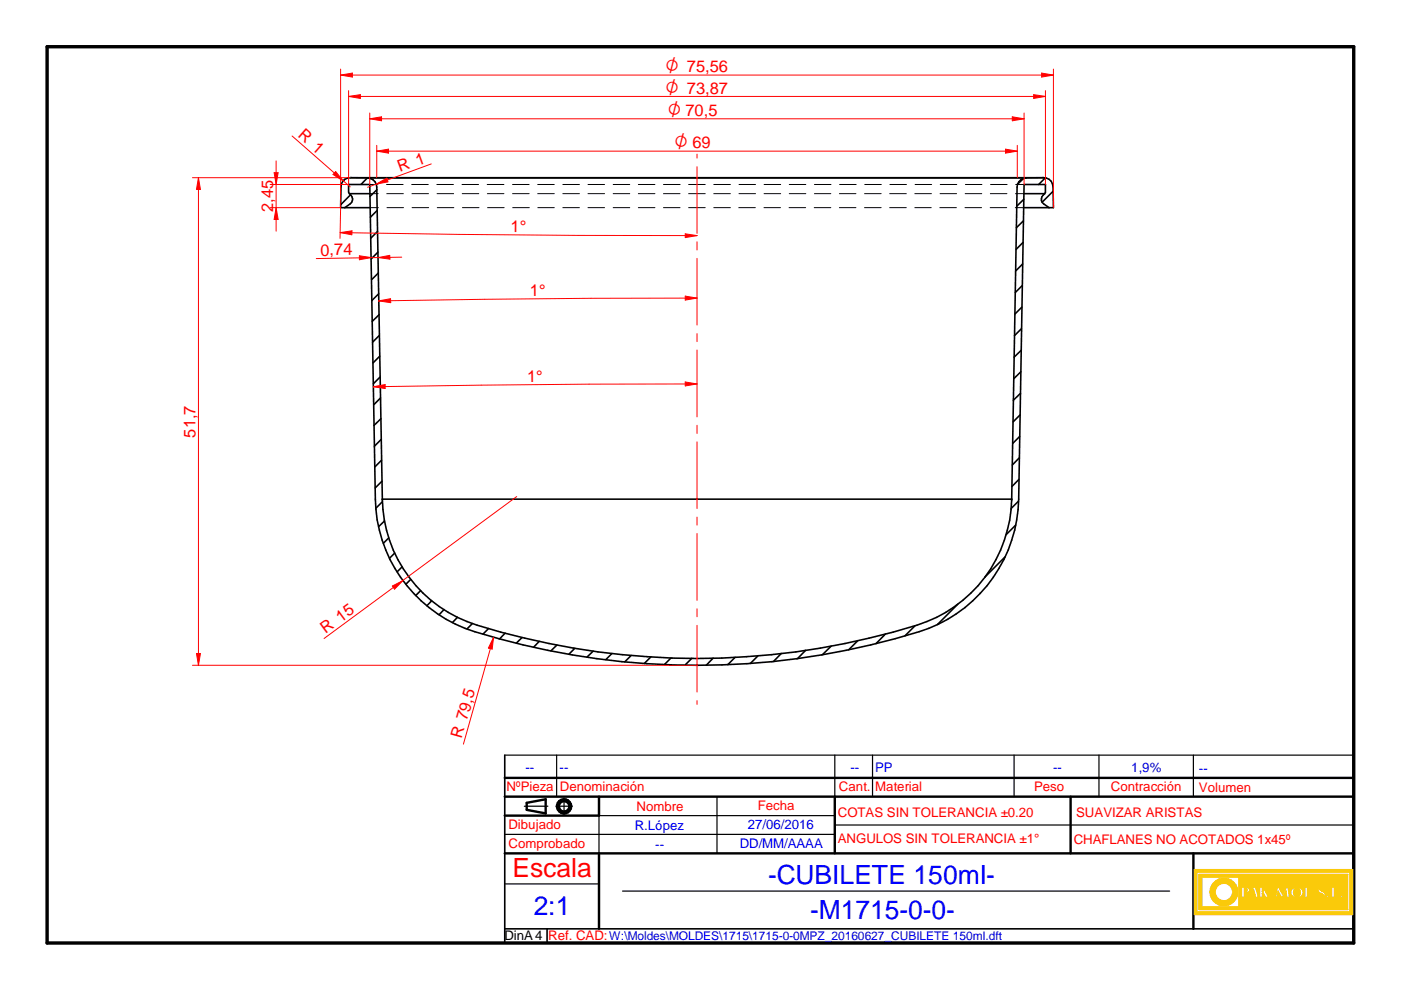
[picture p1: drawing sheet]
<svg xmlns="http://www.w3.org/2000/svg" width="297mm" height="210mm" viewBox="0 0 297 210" stroke-linecap="round" stroke-linejoin="round" font-family="sans-serif">
<path d="M10 9.9h277v190h-277z" fill="none" stroke="#000" stroke-width=".72"/>
<g fill="none" stroke="#000" stroke-width=".51">
<path d="M107 172.9h20M107 164.9h180M107 168.9h180M111.7 170.2v1.5M115.7 169.5v3M227 168.9v12M107 180.9h180M253 180.9v16"/>
<circle cx="119.6" cy="171" r="1.51"/>
<circle cx="119.6" cy="171" r="1.13"/>
</g>
<path d="M107 160.1v39.8h180v-39.8M107 196.9h180M116 196.9v3" fill="none" stroke="#000" stroke-width=".34"/>
<g fill="none" stroke="#000" stroke-width=".25">
<path d="M107 176.9h70M111.2 170.9h5M117.9 170.9h3.4M118 160.1v8.8M119.6 169.2v3.5M127 172.9v8M152 168.9v12M185 160.1v8.8M215 160.1v8.8M233 160.1v8.8M253 160.1v8.8M107 187.4h20"/>
<path d="M132 188.9h116"/>
</g>
<g fill="#faca0a">
<path d="M253.2 184.4v9.5h33.6v-9.5zM253.7 184.9h32.5v8.5h-32.5z" fill-rule="evenodd"/>
<path d="M254.3 185.4v7.4h31.4v-7.4zM281.1 190a.3 .3 0 0 1 .6 0 .3 .3 0 0 1-.6 0zM282.3 188.1h.7v2h.9v.2h-1.6zM284.1 190a.3 .3 0 0 1 .6 0 .3 .3 0 0 1-.6 0zM254.8 185.9h7.9v6.4h-7.9zM263.2 188.1h1.2a.67 .67 0 0 1 .6 .8 .67 .67 0 0 1-.8 .5h-.3v.9h-.7zM265.6 188.1h.6l.7 2.2h-.7l-.1-.5h-.7l-.1 .5h-.3zM267 188.1h.7v1l.8-1h.3l-.6 .7 .8 1.5h-.7l-.5-1-.1 .1v.9h-.7zM269.2 189h.8v.3h-.8zM270.8 188.1h.3l.8 1.5 .9-1.5h.3l.3 2.2h-.6l-.1-1.4-.8 1.4h-.3l-.6-1.3-.2 1.3h-.4zM273.9 188.4a1.3 1.3 0 0 1 1.8-.2 1.3 1.3 0 0 1 .3 1.8 1.35 1.35 0 0 1-1.6 .3 1.35 1.35 0 0 1-.7-1.5zM276.6 188.1h.6v2h1v.2h-1.6zM279.5 188.3a.77 .77 0 0 1 .8-.3 .77 .77 0 0 1 .6 .7l-.3 .1a.39 .39 0 0 0-.3-.6 .39 .39 0 0 0-.4 .4l.1 .1a.98 .98 0 0 1 .9 1.3 .81 .81 0 0 1-.9 .4 .81 .81 0 0 1-.6-.8l.3-.1v.4l.2 .2a.39 .39 0 0 0 .4 0 .39 .39 0 0 0 .2-.4l-.1-.1a.91 .91 0 0 1-.9-1.3z" fill-rule="evenodd"/>
</g>
<path d="M263.2 188.1h1.2a.67 .67 0 0 1 .6 .8 .67 .67 0 0 1-.8 .5h-.3v.9h-.7zM265.6 188.1h.6l.7 2.2h-.7l-.1-.5h-.7l-.1 .5h-.3zM267 188.1h.7v1l.8-1h.3l-.6 .7 .8 1.5h-.7l-.5-1-.1 .1v.9h-.7zM270.8 188.1h.3l.8 1.5 .9-1.5h.3l.3 2.2h-.6l-.1-1.4-.8 1.4h-.3l-.6-1.3-.2 1.3h-.4zM273.9 188.4a1.3 1.3 0 0 1 1.8-.2 1.3 1.3 0 0 1 .3 1.8 1.35 1.35 0 0 1-1.6 .3 1.35 1.35 0 0 1-.7-1.5zM280.2 188l-.5 .2-.3 .5" fill="none" stroke="#faca0a" stroke-width=".34"/>
<circle cx="280.2" cy="188" r=".17" fill="#faca0a"/>
<path d="M280.2 188l.5 .2 .2 .4-.3 .2-.1-.5h-.5l-.1 .3 .3 .2" fill="none" stroke="#faca0a" stroke-width=".34"/>
<circle cx="280.2" cy="188.8" r=".17" fill="#faca0a"/>
<path d="M280.2 188.8a.77 .77 0 0 1 .7 .5 .77 .77 0 0 1-.1 .8" fill="none" stroke="#faca0a" stroke-width=".34"/>
<circle cx="280.8" cy="190.2" r=".17" fill="#faca0a"/>
<path d="M279.7 189.7v-.2l-.3 .1a.81 .81 0 0 0 .5 .7 .81 .81 0 0 0 .9-.1" fill="none" stroke="#faca0a" stroke-width=".34"/>
<circle cx="279.7" cy="189.7" r=".17" fill="#faca0a"/>
<path d="M279.7 189.7l.1 .3 .3 .2" fill="none" stroke="#faca0a" stroke-width=".34"/>
<circle cx="280.2" cy="190.2" r=".17" fill="#faca0a"/>
<path d="M280.5 189.9l-.3 .3" fill="none" stroke="#faca0a" stroke-width=".34"/>
<circle cx="280.5" cy="189.9" r=".17" fill="#faca0a"/>
<path d="M279.4 188.7a1.43 1.43 0 0 0 1.1 1v.2" fill="none" stroke="#faca0a" stroke-width=".34"/>
<path d="M257.3 187.2a2.89 2.89 0 0 1 3.1-.8 2.89 2.89 0 0 1 2 2.6h-1a1.91 1.91 0 0 0-2.9-1.5 1.91 1.91 0 0 0 0 3.3 1.91 1.91 0 0 0 2.9-1.5h1a2.89 2.89 0 0 1-4 2.5 2.89 2.89 0 0 1-1.1-4.6z" fill-rule="evenodd" fill="#faca0a"/>
<path d="M257.3 187.2a2.89 2.89 0 0 1 3.1-.8 2.89 2.89 0 0 1 2 2.6h-1a1.91 1.91 0 0 0-2.9-1.5 1.91 1.91 0 0 0 0 3.3 1.91 1.91 0 0 0 2.9-1.5h1a2.89 2.89 0 0 1-4 2.5 2.89 2.89 0 0 1-1.1-4.6z" fill="none" stroke="#faca0a" stroke-width=".34"/>
<path d="M263.9 188.3a.45 .45 0 0 1 .5 .4 .45 .45 0 0 1-.5 .5z" fill-rule="evenodd" fill="#faca0a"/>
<path d="M263.9 188.3l.3 .1 .2 .3-.1 .4-.3 .1h-.1z" fill="none" stroke="#faca0a" stroke-width=".34"/>
<path d="M265.7 188.6l.3 1h-.5z" fill="#faca0a"/>
<path d="M265.7 188.6l.3 1h-.5z" fill="none" stroke="#faca0a" stroke-width=".34"/>
<path d="M274.4 188.6l.3-.3a.91 .91 0 0 1 1 .6 .91 .91 0 0 1-.3 1.1l-.3 .2a.96 .96 0 0 1-.7-1.6z" fill-rule="evenodd" fill="#faca0a"/>
<g fill="none" stroke="#faca0a" stroke-width=".34">
<path d="M253.2 184.4h33.6v9.5h-33.6zM253.7 184.9h32.5v8.5h-32.5zM254.3 185.4h31.4v7.4h-31.4zM254.8 185.9h7.9v6.4h-7.9zM269.2 189h.8v.3h-.8zM274.4 188.6l.3-.3a.91 .91 0 0 1 1 .6 .91 .91 0 0 1-.3 1.1l-.3 .2a.96 .96 0 0 1-.7-1.6zM276.6 188.1h.6v2h1v.2h-1.6zM282.3 188.1h.7v2h.9v.2h-1.6z"/>
<circle cx="281.4" cy="190" r=".3"/>
<circle cx="284.4" cy="190" r=".3"/>
</g>
<path d="M107 160.1h180M127 172.9h50M177 160.1v8.8M177 174.9h110" fill="none" stroke="#000" stroke-width=".25"/>
<path d="M111.7 171.7l4 .8M115.7 169.5l-4 .7M127 168.9v4M177 168.9v12M127 180.9v16" fill="none" stroke="#000" stroke-width=".51"/>
<g fill="none" stroke="#000" stroke-width=".34">
<path d="M72.9 38.2l-.2 .3M74.2 37.7h147.1M77.9 37.7l-1.4 1.4M77.9 37.7h139.7M77.9 37.7h-3.6a1.89 1.89 0 0 0-2 1.9l-.1 4.4h6.3M77.9 37.7a1.97 1.97 0 0 1 2 2l1.2 66.1M215.7 39.1l-1.2 66.7M217 37.8l-1.3 1.3M217 37.8l-.6 .3-.7 1M217.6 37.7l-.6 .1M221.3 37.7a1.94 1.94 0 0 1 2 1.9v4.4h-6.3M221.3 37.7h-3.7"/>
<path d="M221.6 37.7l-1.4 1.4M74.1 41.1h4.3M74.1 41.1l-.2-.3v-1.7h4.5l1.2 66.7a30 30 0 0 0 21.1 28.1 158.9 158.9 0 0 0 96.2-.7 30.1 30.1 0 0 0 19.1-27.4l1.1-66.7h4.6v1.7l-.2 .3M74.1 41.1a1.29 1.29 0 0 1 .1 2.1l-1.1 .8M74.3 41.3l-2.1 2.1M79.9 40.2l-1.5 1.5M80 44.6l-1.5 1.5M80 49.1l-1.4 1.4M80.1 53.5l-1.4 1.4M80.2 57.9l-1.4 1.4M216.8 56l-1.5 1.4M216.9 51.4l-1.5 1.5"/>
<path d="M217 46.8l-1.5 1.5M217.1 42.2l-1.5 1.5M217.1 41.1h4.4M221.5 41.1a1.32 1.32 0 0 0-.2 2.1l1.1 .8M223.3 40.6l-2.3 2.2M80.3 62.3l-1.4 1.4M80.4 66.7l-1.5 1.5M80.4 71.1l-1.4 1.5M80.5 75.5l-1.4 1.5M80.6 79.9l-1.4 1.5M216.4 78.8l-1.5 1.5M216.5 74.3l-1.5 1.4"/>
<path d="M216.6 69.7l-1.5 1.5M216.7 65.1l-1.5 1.5M216.7 60.5l-1.4 1.5M80.7 84.4l-1.5 1.4M80.8 88.8l-1.5 1.4M80.8 93.2l-1.4 1.4M80.9 97.6l-1.4 1.4M216.1 97.1l-1.5 1.5M216.2 92.5l-1.5 1.5M216.3 88l-1.5 1.5M216.4 83.4l-1.6 1.5M81 102l-1.5 1.5"/>
<path d="M81.1 106.4l-1.4 1.4M81.1 105.8h133.4M81.1 105.8a28.5 28.5 0 0 0 15.9 25.1M81.5 110.4l-1.2 1.3M82.4 114l-1.1 1.2M83.7 117.3l-1.1 1.1M213.1 118.1l-4.2 4.2M214.5 105.8a28.5 28.5 0 0 1-20.1 26.7 156.6 156.6 0 0 1-95.4-.7l-2-.9M215.3 111.3l-2 2.1M215.9 106.3l-1.5 1.5M216 101.6l-1.5 1.6M85.3 120.2l-1.1 1"/>
<path d="M87.1 122.9l-1 1M89.2 125.2l-1.1 1.1M91.5 127.4l-1 1M94.1 129.2l-1 1.1M97 130.9l-1.1 1.1M100.2 132.2l-1.2 1.1M103.6 133.3l-1.2 1.2M107.1 134.2l-1.2 1.3M110.7 135.2l-1.2 1.2M114.3 136l-1.2 1.2M118.1 136.8l-1.3 1.2M121.9 137.5l-1.3 1.2"/>
<path d="M125.8 138l-1.3 1.3M129.7 138.6l-1.3 1.3M133.8 139l-1.3 1.3M138 139.3l-1.4 1.4M142.3 139.5l-1.4 1.4M146.7 139.6l-1.5 1.4M151.2 139.5l-1.5 1.6M155.9 139.4l-1.6 1.5M160.7 139.1l-1.6 1.6M165.6 138.6l-1.6 1.7M170.8 137.9l-1.7 1.8M176.2 137l-1.8 1.8"/>
<path d="M181.9 135.8l-2 2M187.7 134.4l-2 2.1M194 132.7l-2.1 2.1M203.1 128.1l-4.3 4.3"/>
</g>
<g fill="none" stroke="#000" stroke-width=".21">
<path d="M78.4 39.1h1.7M82 39.1h3.5M87.3 39.1h3.5M92.6 39.1h3.5M98 39.1h3.5M103.3 39.1h3.5M108.7 39.1h3.5M114 39.1h3.5M119.3 39.1h3.5M124.7 39.1h3.5M130 39.1h3.5M135.3 39.1h3.5"/>
<path d="M140.7 39.1h3.5M146 39.1h3.5M151.3 39.1h3.6M156.7 39.1h3.5M162 39.1h3.5M167.3 39.1h3.6M172.7 39.1h3.5M178 39.1h3.5M183.3 39.1h3.6M188.7 39.1h3.5M194 39.1h3.5M199.3 39.1h3.6"/>
<path d="M204.7 39.1h3.5M210 39.1h3.5M215.3 39.1h1.8M78.4 41.1h1.8M78.5 44h1.7M82 41.1h3.5M82 44h3.6M87.3 41.1h3.5M87.4 44h3.5M92.7 41.1h3.5M92.7 44h3.5M98 41.1h3.5"/>
<path d="M98 44h3.6M103.3 41.1h3.5M103.4 44h3.5M108.7 41.1h3.5M108.7 44h3.5M114 41.1h3.5M114 44h3.5M119.3 44h3.5M119.3 41.1h3.5M124.7 44h3.5M124.7 41.1h3.5M130 44h3.5"/>
<path d="M130 41.1h3.5M135.3 44h3.5M135.3 41.1h3.5M140.7 44h3.5M140.7 41.1h3.5M146 44h3.5M146 41.1h3.5M151.3 44h3.6M151.3 41.1h3.6M156.6 44h3.5M156.7 41.1h3.5M162 44h3.5"/>
<path d="M162 41.1h3.5M167.3 44h3.5M167.3 41.1h3.6M172.6 44h3.5M172.7 41.1h3.4M178 44h3.5M178 41.1h3.5M183.3 44h3.5M183.3 41.1h3.5M188.6 44h3.5M188.6 41.1h3.5M194 44h3.4"/>
<path d="M194 41.1h3.5M199.3 44h3.5M199.3 41.1h3.5M204.6 44h3.5M204.6 41.1h3.5M209.9 44h3.5M210 41.1h3.5M215.3 44h1.7M215.3 41.1h1.8"/>
</g>
<g fill="#000">
<circle cx="81.1" cy="105.8" r=".17"/>
<circle cx="214.5" cy="105.8" r=".17"/>
</g>
<g fill="none" stroke="#f00" stroke-width=".21">
<path d="M72.2 15.9l2.5-.4v.8zM147.8 32.7v.8M147.8 35.3v14.2M147.8 51.3v1.7M147.8 54.8v14.1M147.8 70.7v1.7M147.8 74.2v14.2M147.8 90.2v1.7M147.8 93.7v14.1M147.8 109.6v1.7M147.8 113.1v14.2M147.8 129.1v1.7"/>
<path d="M147.8 132.6v14.1M147.8 148.5v.9"/>
</g>
<path d="M72.2 15.9l2.5-.4v.8z" fill="#f00"/>
<path d="M220.8 15.5l2.5 .4-2.5 .4z" fill="none" stroke="#f00" stroke-width=".21"/>
<path d="M220.8 15.5l2.5 .4-2.5 .4z" fill="#f00"/>
<path d="M72.2 14.6v29.4M72.2 15.9h151.1M223.3 14.6v29.4M41.7 138.6h.8l-.4 2.5z" fill="none" stroke="#f00" stroke-width=".21"/>
<path d="M41.7 138.6h.8l-.4 2.5z" fill="#f00"/>
<path d="M42.1 37.7l.4 2.5h-.8z" fill="none" stroke="#f00" stroke-width=".21"/>
<path d="M42.1 37.7l.4 2.5h-.8z" fill="#f00"/>
<path d="M40.8 37.7h33.4M42.1 37.7v103.4M83.2 124.2l2.2-1.1-1.8 1.8zM40.8 141.1h107" fill="none" stroke="#f00" stroke-width=".21"/>
<path d="M83.2 124.2l2.2-1.1-1.8 1.8z" fill="#f00"/>
<path d="M109.6 105.3l-40.9 30.1M104.6 135.1l-.3 2.5-.8-.2z" fill="none" stroke="#f00" stroke-width=".21"/>
<path d="M104.6 135.1l-.3 2.5-.8-.2z" fill="#f00"/>
<path d="M78.4 25.2l2.5-.4v.8zM104.6 135.1l-6.3 22.7" fill="none" stroke="#f00" stroke-width=".21"/>
<path d="M78.4 25.2l2.5-.4v.8z" fill="#f00"/>
<path d="M214.6 24.8l2.5 .4-2.5 .4z" fill="none" stroke="#f00" stroke-width=".21"/>
<path d="M214.6 24.8l2.5 .4-2.5 .4z" fill="#f00"/>
<path d="M78.4 24v15.1M78.4 25.2h138.7M79.9 32l2.5-.4v.9zM217.1 24v15.1" fill="none" stroke="#f00" stroke-width=".21"/>
<path d="M79.9 32l2.5-.4v.9z" fill="#f00"/>
<path d="M213.2 31.6l2.5 .4-2.5 .5z" fill="none" stroke="#f00" stroke-width=".21"/>
<path d="M213.2 31.6l2.5 .4-2.5 .5z" fill="#f00"/>
<path d="M79.9 30.8v6.9M79.9 32h135.8M215.7 30.8v6.9M58.5 44l.5 2.5h-.9z" fill="none" stroke="#f00" stroke-width=".21"/>
<path d="M58.5 44l.5 2.5h-.9z" fill="#f00"/>
<path d="M58.1 36.6h.9l-.5 2.5z" fill="none" stroke="#f00" stroke-width=".21"/>
<path d="M58.1 36.6h.9l-.5 2.5z" fill="#f00"/>
<path d="M57.3 39.1h16.6M58.5 34.1v14.9M71.2 36.4l1.6 2-2.2-1.4zM57.3 44h14.9" fill="none" stroke="#f00" stroke-width=".21"/>
<path d="M71.2 36.4l1.6 2-2.2-1.4z" fill="#f00"/>
<path d="M61.9 28.8l12.3 10.8M79.8 39l2.2-1.2 .3 .8z" fill="none" stroke="#f00" stroke-width=".21"/>
<path d="M79.8 39l2.2-1.2 .3 .8z" fill="#f00"/>
<path d="M91.4 34.8l-13.5 4.9M76.2 54.2l2.5 .4-2.5 .5z" fill="none" stroke="#f00" stroke-width=".21"/>
<path d="M76.2 54.2l2.5 .4-2.5 .5z" fill="#f00"/>
<path d="M80.2 54.6l2.4-.5 .1 .8z" fill="none" stroke="#f00" stroke-width=".21"/>
<path d="M80.2 54.6l2.4-.5 .1 .8z" fill="#f00"/>
<path d="M73.9 20.4l2.5-.3v.8zM85.2 54.5l-18.1 .3" fill="none" stroke="#f00" stroke-width=".21"/>
<path d="M73.9 20.4l2.5-.3v.8z" fill="#f00"/>
<path d="M219.2 20.1l2.5 .3-2.5 .5z" fill="none" stroke="#f00" stroke-width=".21"/>
<path d="M219.2 20.1l2.5 .3-2.5 .5z" fill="#f00"/>
<path d="M73.9 19.2v19.9M221.7 19.2v19.9M73.9 20.4h147.8M145.3 62.8l2.5 .4-2.5 .4z" fill="none" stroke="#f00" stroke-width=".21"/>
<path d="M145.3 62.8l2.5 .4-2.5 .4z" fill="#f00"/>
<path d="M80.3 63.8l2.5-.5v.9z" fill="none" stroke="#f00" stroke-width=".21"/>
<path d="M80.3 63.8l2.5-.5v.9z" fill="#f00"/>
<path d="M147.8 63.2h-22.5l-45 .6M145.3 81l2.5 .4-2.5 .4z" fill="none" stroke="#f00" stroke-width=".21"/>
<path d="M145.3 81l2.5 .4-2.5 .4z" fill="#f00"/>
<path d="M79.2 82l2.5-.5v.9z" fill="none" stroke="#f00" stroke-width=".21"/>
<path d="M79.2 82l2.5-.5v.9z" fill="#f00"/>
<path d="M72.1 49.3l2.5-.4v.9zM147.8 81.4h-22.9l-45.7 .6" fill="none" stroke="#f00" stroke-width=".21"/>
<path d="M72.1 49.3l2.5-.4v.9z" fill="#f00"/>
<path d="M145.3 49.6l2.5 .4-2.5 .4z" fill="none" stroke="#f00" stroke-width=".21"/>
<path d="M145.3 49.6l2.5 .4-2.5 .4z" fill="#f00"/>
<path d="M72.1 49.3l25.2 .4 50.5 .3M72.2 44l-.1 6.5" fill="none" stroke="#f00" stroke-width=".21"/>
<text font-size="5.6" fill="#f00" x="108.7" y="186">Escala</text>
<g font-size="5.6" fill="#00f">
<text x="162.9" y="187.3">-CUBILETE 150ml-</text>
<text x="113.2" y="194.1">2:1</text>
<text x="171.8" y="194.9">-M1715-0-0-</text>
</g>
<g font-size="3.9" fill="#f00">
<text x="141.1" y="15.3">O 75,56</text>
<text x="141.1" y="19.9">O 73,87</text>
<text x="141.6" y="24.6">O 70,5</text>
<text x="143" y="31.4">O 69</text>
</g>
<g font-size="3.5" fill="#f00">
<text x="63" y="28.9" transform="rotate(41 63 28.9)">R 1</text>
<text x="84.8" y="36.5" transform="rotate(-20 84.8 36.5)">R 1</text>
<text x="57.9" y="45" transform="rotate(-90 57.9 45)">2,45</text>
<text x="108.2" y="49.1">1°</text>
<text x="67.9" y="54.2" transform="rotate(-1 67.9 54.2)">0,74</text>
<text x="112.3" y="62.7" transform="rotate(-1 112.3 62.7)">1°</text>
<text x="111.8" y="80.9" transform="rotate(-1 111.8 80.9)">1°</text>
<text x="41.4" y="92.8" transform="rotate(-90 41.4 92.8)">51,7</text>
<text x="69" y="134.4" transform="rotate(-36 69 134.4)">R 15</text>
<text x="97.9" y="156.8" transform="rotate(-74 97.9 156.8)">R 79,5</text>
</g>
<g font-size="2.8" fill="#f00">
<text x="107.4" y="167.6">NºPieza</text>
<text x="118.7" y="167.6">Denominación</text>
<text x="177.9" y="167.6">Cant.</text>
<text x="185.6" y="167.6">Material</text>
<text x="219.2" y="167.6">Peso</text>
<text x="235.5" y="167.6">Contracción</text>
<text x="254.2" y="167.9">Volumen</text>
<text x="135" y="172">Nombre</text>
<text x="160.7" y="171.7">Fecha</text>
<text x="177.6" y="173.2">COTAS SIN TOLERANCIA ±0.20</text>
<text x="228.2" y="173.3">SUAVIZAR ARISTAS</text>
<text x="107.8" y="179.8">Comprobado</text>
<text x="107.8" y="175.9">Dibujado</text>
<text x="177.6" y="178.7">ANGULOS SIN TOLERANCIA ±1°</text>
<text x="227.7" y="178.9">CHAFLANES NO ACOTADOS 1x45º</text>
<text x="116.2" y="199.3">Ref. CAD:W:\Moldes\MOLDES\1715\1715-0-0MPZ_20160627_CUBILETE 150ml.dft</text>
</g>
<g font-size="2.8" fill="#00f">
<text x="111.4" y="163.7">--</text>
<text x="118.7" y="163.7">--</text>
<text x="180.3" y="163.7">--</text>
<text x="185.5" y="163.7">PP</text>
<text x="223.3" y="163.7">--</text>
<text x="239.9" y="163.7">1,9%</text>
<text x="254.2" y="163.8">--</text>
<text x="134.6" y="175.9">R.López</text>
<text x="138.9" y="179.9">--</text>
<text x="156.8" y="179.8">DD/MM/AAAA</text>
<text x="158.5" y="175.8">27/06/2016</text>
</g>
<text font-size="2.8" x="107" y="199.4">DinA4</text>
</svg>
